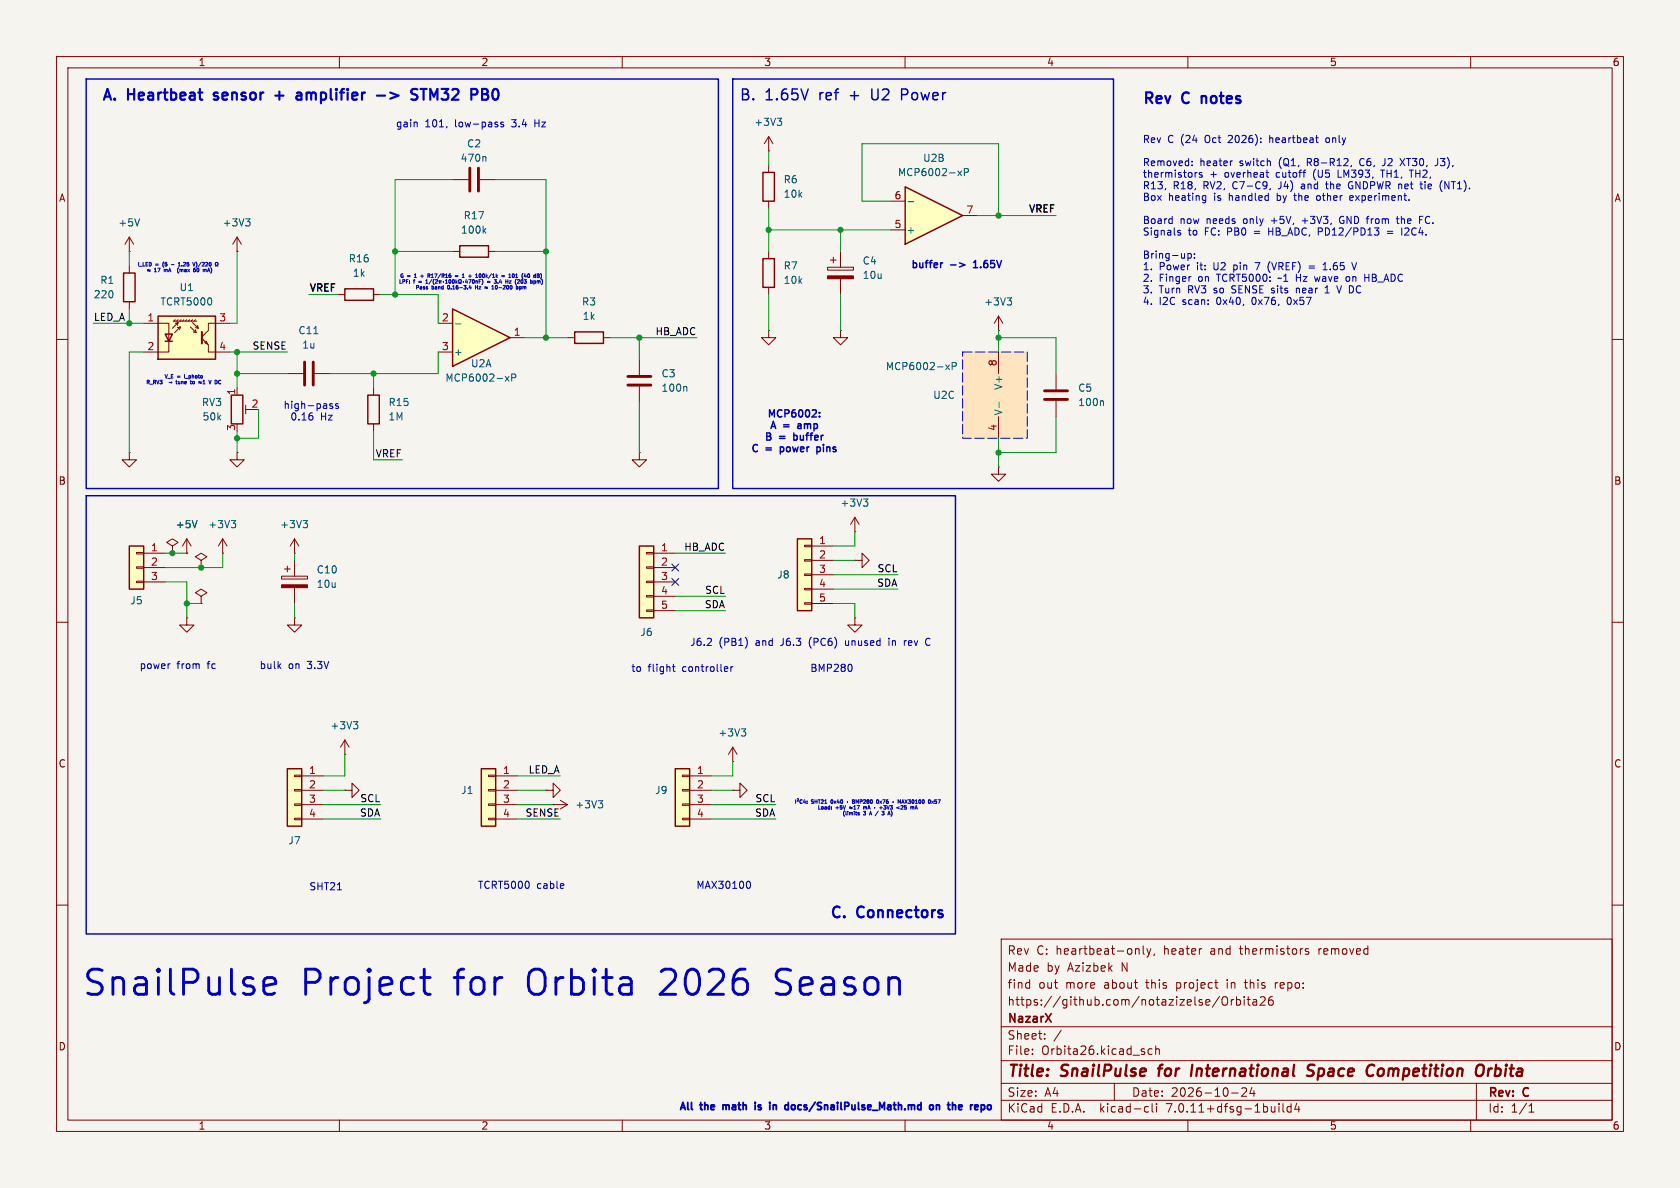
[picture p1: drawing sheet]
<svg xmlns="http://www.w3.org/2000/svg" width="297mm" height="210mm" viewBox="0 0 297 210" stroke-linecap="round" stroke-linejoin="round" font-family="sans-serif">
<path d="M0 0h297v210h-297z" fill="#f5f4ef" stroke="#f5f4ef" stroke-width=".18"/>
<g fill="none" stroke="#840000" stroke-width=".18">
<path d="M10 10h277v190h-277zM12 12h273v186h-273zM60 10v2M110 10v2M160 10v2M210 10v2M260 10v2M10 60h2M285 60h2M10 110h2M285 110h2M10 160h2"/>
<path d="M285 160h2M177 166h108v32h-108zM181.9 173.7l.1 .1M182 173.2v1.5M182 174.6l-.1 .1M201.2 167.7l.2 .2v.8M202.1 167.2v1.3l.2 .2M202.7 167.7l.4 1M203.1 168.7l-.1 .4-.3 .1M203.5 167.7l-.4 1M204.1 168.6l-.1 .3M214.7 173.7h.6"/>
<path d="M215.2 174.7h.1M215.6 176.1l-1.3 2M216.1 176.4a.5 .5 0 0 1 .6-.2 .5 .5 0 0 1 .3 .5v.5a.5 .5 0 0 1-.5 .5 .5 .5 0 0 1-.5-.5zM217.7 176.7v1M218.1 176.7l-.3 .1-.1 .2M218.6 176.8l.4-.1 .3 .3v.4l-.1 .2h-.6M218.6 176.2v1.5M220 176.2v.1M220 176.7v1M220 173.7h.5M220.5 176.7h.5M220.7 176.2v1.3l.3 .2"/>
<path d="M221.5 176.8h.6l.1 .9M222.2 177.1h-.5a.29 .29 0 0 0-.3 .3 .29 .29 0 0 0 .3 .3l.5-.1M222.8 176.3l.6-.1 .2 .1 .1 .3-1 1.1h1M225 176.2a.59 .59 0 0 0-.8 .6v.6l.2 .2 .4 .1 .2-.1 .1-.5-.1-.3h-.5l-.3 .3M225.5 173.7v1M225.7 173.7l-.2 .3M231.3 167.8l-.3-.1-.3 .2 .1 .2 .5 .2v.3h-.6M60 198v2M110 198v2M160 198v2M177 194.5h108M177 191.5h108"/>
<path d="M177 187.5h108M177 181.5h108M182.5 186.3v.1M182.5 185.5v.1M184.7 183.6v.1M184.7 182.8v.1M187.6 182.1l-1.3 2M197 191.5v3M202.6 195.6l.4 .1M203 196.5l-.4 .1M203.7 195.1v1.3l.2 .2M203.7 185.5l-.5-.1-.2 .3v.4l.1 .2h.6"/>
<path d="M204.3 185.5l.2-.1 .4 .1 .1 .9M204.3 184.9v1.5M204.5 195.1v.1M204.5 195.6v1M210 198v2M217.7 193.2h1.2M219.5 192.4l.6-.1 .2 .1 .1 .3-.9 1.1h.9M221.3 192.2l-.3 1.1h.9M221.7 192.8v1M226.1 195.1v.1M226.1 195.6v1M226.8 195.1v1.3l.2 .2"/>
<path d="M228.2 195.7l-.4-.1-.3 .3v.4l.2 .2h.5M228.2 195.1v1.5M229.2 195l-.3 1.1h.9M229.6 195.6v1M260 198v2M261 191.5v6.5M270.3 196.6h.9M270.3 195.5l.4-.4v1.5"/>
</g>
<path d="M204.7 188.9h.8M205 188.5l-.2 1.7M210.8 188.2l-.3 2M232.4 188.3a.85 .85 0 0 0-1.1 .1 .45 .45 0 0 0 .2 .8l.4 .1a.49 .49 0 0 1 .3 .5 .49 .49 0 0 1-.4 .4l-.8-.1M242.6 188.2l.4 .2M244.3 188.9a.62 .62 0 0 0-.7 .4v.7a.52 .52 0 0 0 .8 .1M262.1 188.3a1.5 1.5 0 0 1 0 1.6M263.2 188.9l-.2 1.3M263.8 188.9l-.4 .1-.3 .3M264.3 190.1l.1 .1M264.5 188.2l-.2 2" fill="none" stroke="#840000" stroke-width=".4"/>
<path d="M184.8 179.2l1 1.5M185.8 179.2l-1 1.5" fill="none" stroke="#840000" stroke-width=".3"/>
<path d="M170.2 62.2h11.4v15.3h-11.4z" fill="#ffe5bf" stroke="#ffe5bf" stroke-width=".18"/>
<path d="M27.9 55.9h10.2v7.6h-10.2z" fill="#ffffc2"/>
<path d="M134.9 30.5h2v5.1h-2zM21.8 48.3h2.1v5h-2.1zM27.9 55.9h10.2v7.6h-10.2zM29.2 59.1h1.3l-.7 1.2zM29.2 60.3h1.3M65 69.9h2.1v5h-2.1zM22.9 96.5h2.5v7.6h-2.5zM113 96.5h2.6v12.7h-2.6zM141 95.3h2.5v12.7h-2.5zM50.8 135.9h2.5v10.2h-2.5zM85.1 135.9h2.5v10.2h-2.5zM119.4 135.9h2.5v10.2h-2.5z" fill="none" stroke="#840000" stroke-width=".25"/>
<g fill="none" stroke="#840000" stroke-width=".18">
<path d="M135.9 26.7h.1M135.9 24.1l-.8 1.3M135.9 24.1v2.6M135.9 29.2v1.3M135.9 35.6v1.2M135.9 24.1l.8 1.3M22.9 47v1.3M22.9 53.3v1.3M25.4 57.2h4.4v5h-4.4M30.6 56.8h4.2M31 57.2l.5-.2-1 1M31 56.5l-.3 .3"/>
<path d="M31.4 57.9l.5-.1-1 1M31.5 56.5l-.3 .3M31.5 57l-.1 .5M31.9 57.8l-.2 .5M32 56.5l-.3 .3M32.5 56.5l-.2 .3M33 56.5l-.2 .3M33.5 56.5l-.2 .3M33.7 57.8l1 1-.2-.5M34 57l1.1 1-.2-.5M34 56.5l-.2 .3M34.2 58.7l.5 .1"/>
<path d="M34.5 56.5l-.2 .3M34.5 57.9l.6 .1M35.7 59.8l1.1 1.2v1.2h3.8M40.6 57.2h-3.8v1.2l-1.1 1.2M146.3 47.2h4.6v.6h-4.6zM146.8 46h1M147.3 45.5v1M148.6 58.4v1.3h1.3l-1.3 1.3-1.3-1.3h1.3M148.6 58.4h.1M148.6 44.5v2.7M148.6 49.3v2.8M176.5 58.4h.1"/>
<path d="M176.5 55.9v2.5M176.5 55.9l-.7 1.3M176.5 55.9l.8 1.3M36.2 60.6l.2-.3 .3 .5zM66 68.6v1.3M66 74.9v1.3M176.5 62.2v3.8M176.5 73.7v3.8M24.1 97.7h1.3v.2h-1.3zM25.4 97.8h3.8M52.1 99.1v2.8M114.3 97.7h1.3v.2h-1.3z"/>
<path d="M115.6 97.8h3.8M142.2 98.9h1.3v.3h-1.3zM142.2 96.4h1.3v.2h-1.3zM143.5 96.5h3.8M143.5 99.1h3.8M151.1 99.1h1.3v-1.3l1.3 1.3-1.3 1.2v-1.2M151.1 99.1h.1M151.1 94h.1M151.1 91.4l-.7 1.3M151.1 91.4v2.6M151.1 91.4l.8 1.3M24.1 102.7h1.3v.3h-1.3z"/>
<path d="M24.1 100.2h1.3v.3h-1.3zM25.4 100.3h3.8M25.4 102.9h3.8M33 109.2v1.3h1.3l-1.3 1.3-1.3-1.3h1.3M33 109.2h.1M35.6 105.4l1-.6-1-.7-1.1 .7 1.1 .6v1.3M35.6 106.7h.1M49.8 101.9h4.6v.5h-4.6zM50.3 100.6h1M50.8 100.1v1M52.1 109.2v1.3h1.2l-1.2 1.3-1.3-1.3h1.3M52.1 109.2h.1"/>
<path d="M52.1 103.9v2.8M114.3 107.8h1.3v.3h-1.3zM114.3 105.3h1.3v.2h-1.3zM114.3 102.7h1.3v.3h-1.3zM114.3 100.2h1.3v.3h-1.3zM115.6 100.3h3.8M115.6 102.9h3.8M115.6 105.4h3.8M115.6 108h3.8M142.2 106.6h1.3v.2h-1.3zM142.2 104h1.3v.3h-1.3zM142.2 101.5h1.3v.2h-1.3z"/>
<path d="M143.5 101.6h3.8M143.5 104.1h3.8M143.5 106.7h3.8M151.1 109.2v1.3h1.3l-1.3 1.3-1.2-1.3h1.2M151.1 109.2h.1M52.1 139.6h1.2v.2h-1.2zM52.1 137h1.2v.3h-1.2zM53.3 137.2h3.8M53.3 139.7h3.8M61 139.7h1.2v-1.3l1.3 1.3-1.3 1.3v-1.3M61 139.7h.1M61 133.4h.1"/>
<path d="M61 130.8l-.8 1.3M61 130.8v2.6M61 130.8l.7 1.3M86.4 139.6h1.2v.2h-1.2zM86.4 137h1.2v.3h-1.2zM87.6 137.2h3.8M87.6 139.7h3.8M96.5 139.7h1.3v-1.3l1.3 1.3-1.3 1.3v-1.3M96.5 139.7h.1M120.6 139.6h1.3v.2h-1.3zM120.6 137h1.3v.3h-1.3zM121.9 137.2h3.8"/>
<path d="M121.9 139.7h3.8M129.5 134.6h.1M129.5 139.7h1.3v-1.3l1.3 1.3-1.3 1.3v-1.3M129.5 139.7h.1M129.5 132.1l-.7 1.3M129.5 132.1v2.5M129.5 132.1l.8 1.3M52.1 144.7h1.2v.2h-1.2zM52.1 142.1h1.2v.3h-1.2zM53.3 142.2h3.8M53.3 144.8h3.8M86.4 144.7h1.2v.2h-1.2z"/>
<path d="M86.4 142.1h1.2v.3h-1.2zM87.6 142.2h3.8M87.6 144.8h3.8M97.8 142.2h.1M97.8 142.2h2.5M99.1 141.5l1.2 .7M100.3 142.2l-1.2 .8M120.6 144.7h1.3v.2h-1.3zM120.6 142.1h1.3v.3h-1.3zM121.9 142.2h3.8M121.9 144.8h3.8"/>
</g>
<path d="M35.7 58.7v2" fill="none" stroke="#840000" stroke-width=".36"/>
<g fill="none" stroke="#006464" stroke-width=".18">
<path d="M137.4 20.9h.8l-.4 .5M137.9 21.4l.3 .2v.3l-.3 .3M178 52.6h.8l-.4 .5M178.6 53.1l.2 .3v.3l-.2 .2M167.2 64.5l.7 .8M167.9 64.5l-.7 .8M168.3 64.7h.6l.2-.2-.1-.3-.7-.1v1.2M176.6 71.1v.9M152.6 88.2h.8l-.4 .5M153.2 88.7l.2 .2v.3l-.2 .3M62.5 127.6h.8l-.5 .5M63 128.1l.3 .2v.3l-.3 .2"/>
<path d="M131.1 128.8h.7l-.4 .5M131.6 129.3l.2 .3v.3l-.2 .2M105.8 141.5h.7l-.4 .5M106.3 142l.2 .3v.3l-.2 .2"/>
</g>
<g fill="#ffffc2" stroke="#ffffc2" stroke-width=".18">
<path d="M141 95.3h2.5v12.7h-2.5z"/>
<path d="M50.8 135.9h2.5v10.2h-2.5z"/>
<path d="M113 96.5h2.6v12.7h-2.6z"/>
<path d="M119.4 135.9h2.5v10.2h-2.5z"/>
<path d="M85.1 135.9h2.5v10.2h-2.5z"/>
<path d="M22.9 96.5h2.5v7.6h-2.5z"/>
</g>
<g fill="#840000" stroke="#840000" stroke-width=".18">
<path d="M146.3 48.8h4.6v.5h-4.6z"/>
<path d="M49.8 103.4h4.6v.5h-4.6z"/>
</g>
<path d="M160 33l10.2 5.1-10.2 5.1z" fill="#ffffc2"/>
<path d="M160 33l10.2 5.1-10.2 5.1zM81.3 43.4h5.1v2.1h-5.1zM101.6 58.7h5.1v2h-5.1zM134.9 45.7h2v5.1h-2zM40.9 69.9h2v5h-2z" fill="none" stroke="#840000" stroke-width=".25"/>
<g fill="none" stroke="#840000" stroke-width=".18">
<path d="M80 31.8h2.8M84.8 31.8h2.8M157.5 35.6h2.5M170.2 38.1h2.5M80 44.5h1.3M86.4 44.5h1.2M100.3 59.7h1.3M106.7 59.7h1.2M135.9 58.4v1.3h1.3l-1.3 1.3-1.3-1.3h1.3M135.9 58.4h.1M135.9 44.5v1.2M135.9 50.8v1.3"/>
<path d="M157.5 40.6h2.5M41.9 68.6v1.3M43.4 71.6v1.6M43.4 72.4h1M50.8 66h2.8M55.6 66h2.8M113 63.5v2.8M113 68.3v2.8M113 80v1.3h1.3l-1.3 1.3-1.2-1.3h1.2M113 80h.1M176.5 82.6v1.2h1.3l-1.3 1.3-1.2-1.3h1.2M176.5 82.6h.1"/>
</g>
<path d="M85.7 27.7l.2 .2v.6M160.5 35.7h1M169.3 30.2l.7 .9M170 30.2l-.7 .9M170.5 30.5l.6-.1 .1-.2-.1-.3-.6-.1v1.3M55.5 59h.7M85.5 40.7l.4 .5M85.9 40.4l-.5 .5M121.2 68.3l.2 .2v.7" fill="none" stroke="#006464" stroke-width=".18"/>
<path d="M83.1 29.7v4.1M84.6 29.7v4.1M53.8 64v4.1M55.4 64v4.1M111 68.1h4.1M111 66.5h4.1" fill="none" stroke="#840000" stroke-width=".51"/>
<path d="M80 54.6l10.2 5.1-10.2 5.1z" fill="#ffffc2"/>
<path d="M61 51.1h5v2h-5zM80 54.6l10.2 5.1-10.2 5.1z" fill="none" stroke="#840000" stroke-width=".25"/>
<g fill="none" stroke="#840000" stroke-width=".18">
<path d="M22.9 44.5h.1M22.9 41.9l-.8 1.3M22.9 41.9v2.6M22.9 41.9l.7 1.3M41.9 44.5h.1M41.9 41.9l-.8 1.3M41.9 41.9v2.6M41.9 41.9l.8 1.3M59.7 52.1h1.3M66 52.1h1.3M77.5 57.2h2.5M90.2 59.7h2.5"/>
<path d="M77.5 62.2h2.5M186.7 66v2.8M186.7 70.9v2.8M22.9 80v1.3h1.2l-1.2 1.3-1.3-1.3h1.3M22.9 80h.1M30.5 96.5l1-.6-1-.6-1 .6 1 .6v1.3M30.5 97.8h.1M33 97.8h.1M33 95.3l-.7 1.2M33 95.3v2.5M33 95.3l.8 1.2M35.6 99.1l1-.7-1-.6-1.1 .6 1.1 .7v1.2"/>
<path d="M39.4 97.8h.1M39.4 95.3l-.8 1.2M39.4 95.3v2.5M39.4 95.3l.7 1.2M41.9 80v1.3h1.3l-1.3 1.3-1.3-1.3h1.3M41.9 80h.1M52.1 97.8h.1M52.1 95.3l-.8 1.2M52.1 95.3v2.5M52.1 95.3l.7 1.2M35.6 100.3h.1"/>
</g>
<g fill="none" stroke="#006464" stroke-width=".18">
<path d="M24.7 38.7l-.4 1.2M43.4 38.7h.8l-.4 .5M44 39.2l.2 .2v.3l-.2 .2M80.5 57.2h1M89.3 66.5l.7 .9M90 66.5l-.7 .9M90.5 66.8l.6-.1 .1-.2-.1-.3-.6-.1v1.3M194.9 70.9l.2 .1v.7M34.8 92l-.4 1.3M40.9 92h.8l-.5 .5M41.4 92.5l.3 .2v.3l-.3 .3M53.6 92h.8l-.5 .5"/>
<path d="M54.1 92.5l.3 .2v.3l-.3 .3"/>
</g>
<path d="M184.7 70.6h4M184.7 69.1h4" fill="none" stroke="#840000" stroke-width=".51"/>
<g fill="none" stroke="#0000c2" stroke-width=".25">
<path d="M15.2 14h111.8v72.4h-111.8zM129.5 14h67.3v72.4h-67.3zM154.1 15.7v1.6l.2 .2M159.4 16.7h.7M160.1 15.7h-.7v1.9M166.7 46.5h-.3M168 46.8h1M169.6 46.5l1 .3-1 .4M172.1 47.3h.7M172.2 46.3l-.1 .1M144.4 79v1.3M144.4 79.1h.5"/>
<path d="M144.4 79.8h.5M144.9 73.6v.1M144.9 72.9v.1M15.2 87.6h153.7v77.5h-153.7z"/>
</g>
<g fill="none" stroke="#0000c2" stroke-width=".18">
<path d="M73.7 21.6l.1 .8M89 21.6h-.3l-.2 .2 .1 .1 .4 .2v.3h-.5M207.1 38.7h.1M207.2 38.2v1.3M207.2 39.5h-.1M210.7 29.2v.1M210.7 28.5v.1M211.3 30.5v.8M211.6 30.5l-.3 .2M212.5 30.6l-.3-.1-.2 .2 .1 .2 .4 .1v.3h-.5M213.2 34.6v1l-.2 .2h-.3M213.2 35.4h-.4"/>
<path d="M217.9 28.4l-.3 .1M223.8 30.5h.5M224 31.3h.3M224.5 23.9v1.3M224.6 33.3l-.1 .3M224.6 24.4l-.1 .1M228.9 34.2v1.2M230.2 39h1M230.2 32.5l-.1 .1M230.2 32.9l-.2 .2 .2 .3M230.3 30.5h.5M230.7 30.1h.1"/>
<path d="M233.2 34.6h-.3l-.1 .2v.5l.4 .1M234.5 32.1v1.1l.3 .2M234.8 24.4h-.3l-.1 .2v.5l.4 .1M236.6 30.1v1.2h.6M237.2 38.2a.68 .68 0 0 0-.4 .7 .68 .68 0 0 0 .4 .6M238.4 32.4a.58 .58 0 0 0 0 .7 .58 .58 0 0 0 .7 .2M238.9 32.8h.3M238.9 29.2l-.1 .3M239.2 34.6h-.4l-.2 .2 .1 .6h.5M239.2 34.9l-.6 .1M240.6 28.1l-.2 .5 .2 .6M244.1 30.1h.7"/>
<path d="M244.4 30.1v1.2M244.8 29.1l-.4 .2M246.8 38.7h.5M247 38.2v1.1l.3 .2M247.5 28l.9 1.3M248.4 28l-.9 1.3M249.5 30.1v1.2M251 38.9h.4M251 38.2h.6M251.9 32.5v.9M254.2 28v.9l-.4 .4M255.4 33.4v-1.3l.8 1.3"/>
<path d="M29 46.3l-.2 .4 .1 .5M29 47.6v.4M30.3 46.8h.5M31.5 47h.4M31.5 46.6l.2-.2v.6M31.5 47.3l-.1 .6 .2 .4M31.6 47.3h-.1M31.8 47.6v.4M31.8 47.7h.3M32.1 47.7v.3M32.2 47h.1M32.2 47.6l-.1 .1"/>
<path d="M32.4 46.4h.3l.1 .2-.4 .4h.4M33.4 46.4h-.3l-.1 .3h.3l.1 .3h-.4M34.1 46.4l.2 .6 .2-.6M34.6 46.3h.1M34.7 47.2l-.1 .1M34.7 46.3l.1 .4-.1 .5M34.9 47.4h.1a.29 .29 0 0 1 .2 .3 .29 .29 0 0 1-.3 .3zM35.1 48h.1M35.6 46.4l-.6 .8M36.7 48l.2-.6 .2 .6M36.7 47.9h.3M37.3 48.2v.1"/>
<path d="M38.4 46.4a.39 .39 0 0 1 0 .6h.1M73.3 49.1h.3M73.4 48.4l-.1 .2M74 49.7h.5M74 49.9h.5M74.4 48.8h.5M74.6 48.6v.5M75.3 50.1h.3M75.3 49.6h.1M75.4 49.4v.7M75.5 50.9l.1 .1-.1 .1M75.5 50.7h.1"/>
<path d="M75.6 48.7h.3l.1-.2-.4-.1v.7M75.8 48.7l.2 .4M76.3 49.1h.3M76.4 49.4l-.6 .8M76.4 48.4l-.1 .2M76.6 49.6v.4l.2 .3M77.3 49.6l-.4 .5h.4M77.7 49.7l-.1 .4M77.9 49.7v.4M78.1 49.7h-.5M78.4 49.8h.1M78.4 49.8v.1"/>
<path d="M78.7 50.1h.4M78.9 49.4v.7M79.2 51v.1M79.2 51.1h.1M79.3 50.5l-.2 .2 .1 .3M79.4 49.6v.4M79.4 50h.1M79.4 50h.2M79.7 50h-.1M79.7 49.6v.4M80 49.6v.2l.1 .3 .2-.1v-.4M80.5 48.9h.5"/>
<path d="M80.5 48.7h.5M80.6 49.4v.7M80.7 49.8l.1 .3M80.8 49.7l-.2 .2M81.1 50.1h.1a.39 .39 0 0 1 .1-.7 .27 .27 0 0 1 .3 .2 .27 .27 0 0 1-.2 .4v.1h.2M81.7 48.6l.2-.2v.7M82 49.8h.1M82 49.8l-.1 .1M82.4 49.4l-.1 .5h.4M82.6 49.7v.4M82.8 48.8h.5M82.9 49.4h.4l-.3 .7"/>
<path d="M83.1 48.6v.5M83.1 50.4l-.2 .5h.4M83.2 50.7v.4M83.5 49.6l.1 .4M83.6 50h.1M83.8 49.6v.4h-.2M84.1 50.5v.6M84.1 50.8h.3M84.1 49.1h.3M84.1 48.6l.2-.2v.7M84.1 49.7h.3v.4M84.1 49.7v.4"/>
<path d="M84.4 50.5v.6M84.7 49.7h.2M84.7 49.4v.7M84.7 48.5l.1-.1 .2 .1M85.3 49.5l.1 .4-.2 .4M85.3 48.5l.1-.1 .2 .1v.4M85.9 48.4v.7M86 48.8l.2 .3M86.2 49.7h.4M86.2 49.9h.4M86.2 51h-.1M86.2 50.8h-.1"/>
<path d="M86.2 48.6l-.3 .3M86.2 50.9v.1M86.2 50.8h.1M87.8 49.4l-.3 .3M88.1 50h.1M88 50h.1M88.5 49.4l-.2 .5h.4M89.9 49.1h.4M89.9 48.6l.2-.2v.7M90 49.7h.4l-.4 .4h.4M90.6 48.5l.1-.1a.29 .29 0 0 1 .2 .3 .29 .29 0 0 1-.3 .3zM91.2 48.6l.1-.2v.7"/>
<path d="M91.3 50.7h.3v.3M91.5 51.1h-.2M91.6 51l-.1 .1M91.9 51.1h.2M92.1 51v-.3h-.2v.6M92.1 51v.1M92.4 50.7l.3 .1M92.4 50.7v.4M92.5 48.3l-.2 .4 .2 .6M92.7 50l.2 .1M92.7 49.4h.3M92.8 48.4l-.1 .4h.4"/>
<path d="M94.5 48.6l.2 .1M94.7 49l-.2 .1M94.7 48.4v.7M95 48.4l.3 .1-.1 .2 .1 .2-.1 .2h-.2zM95 48.7h.2M95 49.7h.2M95.2 49.7v.4M95.4 49.7h-.2M95.5 49.7v.4M95.5 48.3l.1 .1M95.9 49.8l-.2 .5M208.3 41.1l.4 .1v.2l-.1 .2-.4-.1"/>
<path d="M208.3 40.8h.4M210 44.8v1.3M210 44.9l.4-.1 .2 .2-.1 .6h-.5M210.4 48.9h.2M211.2 45.5v.1M211.2 44.9v.1M221.9 46.4h.8M224.3 40.3v1.3M224.3 40.9h.7M224.5 46.2a1.46 1.46 0 0 0 0 2M226.1 49.1l-.2 .2M227.6 52.8v.5l.1 .5"/>
<path d="M229.2 48.5v1.2M229.2 50.9v.9M229.5 50.9l-.3 .2M231.4 47h1M231.4 47.4h1M232.4 48.9l.2 .8 .3-.6M233.1 40.3v1.3M233.1 41h.4M233.9 47.7h.7M233.9 46.8l.4-.4v1.3M234.3 51.8h.7M234.5 50.7l-.2 .2"/>
<path d="M234.6 50.5v1.3M236.3 50.5l.4 1.3 .5-1.3M238 49.5l.2 .2h.3M238.5 49l-.3-.1-.2 .2M239 46.4l.4 1.3 .4-1.3M241.3 48.5v1.2M241.3 49.1h.7M242 48.5v1.2M245.3 40.9h.9M245.3 41.3h.9M247.8 40.3v1.3M249 40.8l-.7 .8h.8"/>
<path d="M29.9 67.6h.5M32.6 66.2v.6M33.8 67.9h.1M34 67.6l.2 .3 .1-.1 .1-.2M35.9 67.9h.3M36.1 67.2v.7M36.9 67.2l.2 .7 .2-.7M38.4 67.5l-.1-.2-.3-.1v.7l.3-.1 .1-.2M55.2 73.5l.1 .2-.1 .5M58.8 71.4h-.3l-.2 .1 .1 .2 .4 .1v.3h-.5M59.8 71.4h-.3l-.2 .1 .1 .2 .4 .1v.3h-.5M30 117.3h.1"/>
<path d="M118.9 117.8h.4M119 117.4v1.1l.3 .2M128.6 117.9l.1 .2-.6 .2M129.2 117.8v.9M129.6 117.8l-.4 .3M132.1 113.2v.8M149.5 113.3v.6l.2 .2M150.5 117.5l.1 .4-.1 .7M157.2 112.8v.2M157.2 113.3v.8M159.9 113.3v.8M160.2 113.3l-.3 .2"/>
<path d="M164.4 114l-.2 .1-.3-.1M164.4 113l-.3-.2-.4 .2M59.7 157.3h.7M99.6 156.3l.1 .2-.6 .1M132.2 155.8a.68 .68 0 0 1 .5 .6 .68 .68 0 0 1-.5 .6M140.7 141.4v.6M140.9 141.2l.3 .1-.3 .3h.3M141.8 141.4a.29 .29 0 0 0-.4 .3 .29 .29 0 0 0 .4 .3M141.8 141.4h.1M142.2 141.4l-.2 .4h.4M142.3 141.6v.4M142.7 142h.1"/>
<path d="M142.7 141.6v.1M146.9 141.4v.4l.1 .2M147 141.4h-.1M147 143h.1M147 142.6v.1M147 141.4h.1M149.8 141.8h.1M150.2 142.9h.5M150.2 142.7h.5M150.7 141.7h.2M150.9 142.6l.2-.2v.6M150.9 143h.4"/>
<path d="M151 141.4h-.3v.6h.3l.1-.2-.2-.1M151 141.4h.1M151 141.4l-.1 .3M151.2 143.6h.3M151.3 142v-.6l.2 .4 .3-.4v.6M151.4 144l.1 .1M151.5 142.4h.4l-.2 .6M151.9 143.7l-.2 .1 .2 .1M151.9 144h-.2M151.9 143.9v.1M152.1 141.7h.3v-.3h-.3v.6M152.7 141.4h.2l.1 .2-.4 .4h.4"/>
<path d="M152.7 142.6v.4M152.7 142.7h.2M152.9 142.7v.3M153.1 142.6l-.2 .1M153.3 141.5l.1 .2M153.3 141.5h.1M153.4 141.7l-.1 .1 .1 .2h.2v-.3M153.4 141.7h.1M153.5 141.7h.1M153.6 141.4l-.3 .1M153.6 141.4h.1M153.6 141.6l-.1 .1"/>
<path d="M153.6 141.7h.1M153.6 141.4v.1M153.6 141.6h.1M153.6 141.5h.1M153.6 141.5v.1M153.7 143.9h.4M153.9 143.4l-.2 .7M153.9 141.4h.1a.27 .27 0 0 1 .2 .3 .27 .27 0 0 1-.3 .3zM154.1 141.4h.1M155 141.4h.1a.29 .29 0 0 1 .2 .3 .29 .29 0 0 1-.3 .3zM155.3 143.4l-.6 .8M155.5 142.8h.5"/>
<path d="M155.5 141.6l.4 .4M155.7 142.6v.4M155.9 141.6l-.4 .4M155.9 143.4h.4l-.2 .3h.2v.2l-.3 .2M156 141.4h.5M156.6 142.4l-.2 .2 .2 .1v.3h-.4M156.8 142.4l.2 .6 .2-.6M157.5 143.3l.1 .2M157.8 142.4l-.2 .2 .1 .1v.3h-.3M158.8 142v-.6l.2 .4 .2-.4v.6M159 142.6l-.5 .2 .5 .2M159.4 142l.2-.6 .2 .6"/>
<path d="M159.5 141.8h.3M159.6 142.4l-.3 .1M159.6 142.4v.1M159.6 142.5v.2l-.3 .3h.3M159.9 143h.1M160 141.4l.4 .6M160.2 142.4h-.3v.3l.1-.1M160.4 141.4l-.4 .6M160.6 141.4h.4l-.2 .2 .1 .1v.3h-.3M161.3 141.4h.1a.29 .29 0 0 1 .2 .3 .29 .29 0 0 1-.3 .3zM161.8 143l.2-.6 .2 .6M161.8 142h.4"/>
<path d="M161.8 141.6l.2-.2v.6M161.8 142.9h.3M162.5 141.4h.1a.29 .29 0 0 1 .2 .3 .29 .29 0 0 1-.3 .3zM163.1 141.4h.1a.29 .29 0 0 1 .2 .3 .29 .29 0 0 1-.3 .3zM164.2 141.4a.31 .31 0 0 0-.1 .4 .31 .31 0 0 0 .3 .2v-.6M164.2 141.4h.2M164.2 141.4h.1M164.4 141.4h.1M164.7 141.6l.3 .4M165 141.6l-.3 .4M165.6 141.4h-.3l-.1 .3h.3l.1 .3h-.4M165.8 141.4h.4l-.2 .6"/>
</g>
<g fill="none" stroke="#0000c2" stroke-width=".38">
<path d="M35.1 16.4h.7M35.6 17.6h.2M48.7 16.9h1.4M52.5 16.5l.2-.1 .5 .1 .1 1.1M52.5 17.5l.2 .1 .6-.1M53.3 16.8l-.8 .2M66.6 16.9h1.5M72.8 16.5l.3 .1a.7 .7 0 0 1 .7 .5l-.1 .3-.3 .2-.7-.1M73.8 15.8l-.7-.1-.4 .4M74.3 15.7h1.1M74.9 15.7v1.9M85.9 15.7l.1 .1a.45 .45 0 0 1 .2 .5 .45 .45 0 0 1-.3 .3 .51 .51 0 0 1 .4 .5 .51 .51 0 0 1-.3 .5h-.8"/>
<path d="M87.1 16.1l-.1 .4 .1 .8M203.6 16.5l-.2-.2h-.8v1.9M210.2 16.5a.66 .66 0 0 0-1 .1M212.4 17v1.2M212.5 17.1h-.1M215.9 16.3v1.7"/>
</g>
<g fill="none" stroke="#0000c2" stroke-width=".32">
<path d="M122.2 196l.2 .2M127.8 195.3v.9M128.2 195.3l-.4 .1M133.5 194.9v.1M133.5 195.3v.9M134 196.1h.5M134.5 195.4l-.3-.1-.2 .2 .1 .2 .4 .1M136.8 195.4h.4v.8M140 195.4l.3-.1 .3 .3-.1 .5h-.5M141.1 195.4v.6M162.5 195.3l.3 .1M162.8 196.1l-.3 .1"/>
<path d="M162.8 194.9v1.3M164.5 195.4l.3-.1 .2 .3v.3l-.2 .3-.3-.1-.2-.2zM165.5 195.4l.2-.1 .3 .1 .1 .8M165.5 195.3v.9M167.7 194.9v1.1M168.4 194.9v1.3M174.8 195.3l.3 .1 .1 .2v.4l-.4 .2"/>
</g>
<path d="M47.3 172.8h.8l.4 .2 .2 .4v.5l-2.1 .4M48.5 175.6l-.4 .2h-.8M137.2 175.6l.7 .2M137.4 171.7l-.2 .5v.4l.2 .4" fill="none" stroke="#0000c2" stroke-width=".51"/>
<path d="M170.2 62.2h11.4v15.3h-11.4v-15.3" fill="none" stroke="#0000c2" stroke-width=".18" stroke-dasharray="1.7 .6"/>
<g fill="none" stroke="#009600" stroke-width=".18">
<path d="M80 31.8h-10.2v20.3M87.6 31.8h8.9v27.9M135.9 26.7v2.5M135.9 36.8v7.7M157.5 35.6h-5.1v-10.2h24.1v12.7M172.7 38.1h14M16.5 57.2h8.9M22.9 44.5v2.5M22.9 54.6v2.6M41.9 44.5v12.7h-1.3M54.6 52.1h5.1M67.3 52.1h10.2v5.1"/>
<path d="M69.8 44.5h10.2M87.6 44.5h8.9M92.7 59.7h7.6M107.9 59.7h15.3M113 59.7v3.8M135.9 40.6h21.6M135.9 52.1v6.3M148.6 40.6v3.9M148.6 52.1v6.3M176.5 58.4v3.8M176.5 59.7h10.2v6.3M25.4 62.2h-2.5v17.8"/>
<path d="M40.6 62.2h10.2M41.9 62.2v6.4M41.9 76.2v3.8M41.9 66h8.9M45.7 72.4v5.1h-3.8M66 66v2.6M66 76.2v5.1h5.1M77.5 62.2v3.8h-19.1M113 71.1v8.9M176.5 77.5v5.1M186.7 73.7v6.3h-10.2M29.2 97.8h3.8"/>
<path d="M39.4 97.8v2.5h-10.2M52.1 97.8v1.3M119.4 97.8h8.9M147.3 99.1h3.8M151.1 94v2.5h-3.8M29.2 102.9h3.8v6.3M33 106.7h2.6M52.1 106.7v2.5M119.4 105.4h8.9M119.4 108h8.9M147.3 106.7h3.8v2.5M147.3 104.1h11.4"/>
<path d="M147.3 101.6h11.4M57.1 139.7h3.9M61 133.4v3.8h-3.9M91.4 139.7h5.1M91.4 137.2h7.7M125.7 139.7h3.8M129.5 134.6v2.6h-3.8M57.1 144.8h10.2M57.1 142.2h10.2M91.4 144.8h7.7M91.4 142.2h6.4M125.7 144.8h11.5"/>
<path d="M125.7 142.2h11.5"/>
</g>
<path d="M118.8 99.7l1.2 1.2M120 99.7l-1.2 1.2M118.8 102.3l1.2 1.2M120 102.3l-1.2 1.2" fill="none" stroke="#000084" stroke-width=".18"/>
<g fill="#009600" stroke="#009600" stroke-width=".18">
<circle cx="33" cy="106.7" r=".46"/>
<circle cx="69.8" cy="52.1" r=".46"/>
<circle cx="113" cy="59.7" r=".46"/>
<circle cx="35.6" cy="100.3" r=".46"/>
<circle cx="41.9" cy="77.5" r=".46"/>
<circle cx="148.6" cy="40.6" r=".46"/>
<circle cx="135.9" cy="40.6" r=".46"/>
<circle cx="69.8" cy="44.5" r=".46"/>
<circle cx="41.9" cy="66" r=".46"/>
<circle cx="66" cy="66" r=".46"/>
<circle cx="41.9" cy="62.2" r=".46"/>
<circle cx="96.5" cy="59.7" r=".46"/>
<circle cx="96.5" cy="44.5" r=".46"/>
<circle cx="30.5" cy="97.8" r=".46"/>
<circle cx="22.9" cy="57.2" r=".46"/>
<circle cx="176.5" cy="80" r=".46"/>
<circle cx="176.5" cy="59.7" r=".46"/>
<circle cx="176.5" cy="38.1" r=".46"/>
</g>
<g font-size="6.2" fill="#0000c2">
<text x="14.4" y="176.7">SnailPulse</text>
<text x="53.3" y="176.7">Project</text>
<text x="80.8" y="176.7">for</text>
<text x="94.1" y="176.7">Orbita</text>
<text x="118.3" y="176.7">2026</text>
<text x="139.2" y="176.7">Season</text>
</g>
<g font-size="2.8" fill="#840000">
<text x="178" y="190.9">Title:</text>
<text x="187.7" y="190.9">SnailPulse</text>
<text x="205.7" y="190.9">for</text>
<text x="212.2" y="190.9">International</text>
<text x="233.6" y="190.9">Space</text>
<text x="244.9" y="190.9">Competition</text>
<text x="265" y="190.9">Orbita</text>
</g>
<g font-size="2.7" fill="#0000c2">
<text x="17.8" y="18.3">A.</text>
<text x="22.6" y="18.3">Heartbeat</text>
<text x="38.6" y="18.3">sensor</text>
<text x="50.1" y="18.3">+</text>
<text x="54.7" y="18.3">amplifier</text>
<text x="69.6" y="18.3">-&gt;</text>
<text x="76.5" y="18.3">STM32</text>
<text x="87.8" y="18.3">PB0</text>
<text x="130.6" y="18.1">B.</text>
<text x="135.3" y="18.1">1.65V</text>
<text x="145.1" y="18.1">ref</text>
<text x="150.8" y="18.1">+</text>
<text x="155" y="18.1">U2</text>
<text x="160.7" y="18.1">Power</text>
<text x="201.9" y="19.3">Rev</text>
<text x="209.1" y="19.3">C</text>
<text x="213.3" y="19.3">notes</text>
<text x="146.5" y="162.8">C.</text>
<text x="151.5" y="162.8">Connectors</text>
</g>
<g font-size="2.1" fill="#840000">
<text x="178" y="172">Made</text>
<text x="178" y="169">Rev</text>
<text x="183.2" y="169">C: heartbeat-only,</text>
<text x="185" y="172">by</text>
<text x="188.8" y="172">Azizbek</text>
<text x="198.4" y="172">N</text>
<text x="205.9" y="169">heater</text>
<text x="214.3" y="169">and</text>
<text x="219.6" y="169">thermistors</text>
<text x="233.7" y="169">removed</text>
<text x="178" y="178">https://github.com/notazizelse/Orbita26</text>
<text x="178" y="175">find</text>
<text x="183.6" y="175">out</text>
<text x="188.5" y="175">more</text>
<text x="195.3" y="175">about</text>
<text x="202.9" y="175">this</text>
<text x="208.4" y="175">project</text>
<text x="217.4" y="175">in</text>
<text x="220.8" y="175">this</text>
<text x="226.3" y="175">repo:</text>
<text x="178" y="184">Sheet:</text>
<text x="178" y="181.2">NazarX</text>
<text x="178" y="186.7">File:</text>
<text x="184.1" y="186.7">Orbita26.kicad_sch</text>
<text x="178" y="196.9">KiCad</text>
<text x="178" y="194.1">Size:</text>
<text x="184.7" y="194.1">A4</text>
<text x="185.7" y="196.9">E.D.A.</text>
<text x="194.6" y="196.9">kicad-cli</text>
<text x="200" y="194.1">Date:</text>
<text x="206.5" y="196.9">7.0.11+dfsg-1build4</text>
<text x="207" y="194.1">2026-10-24</text>
<text x="263" y="194.3">Rev:</text>
<text x="263" y="196.9">Id:</text>
<text x="267.1" y="196.9">1/1</text>
<text x="269.4" y="194.3">C</text>
</g>
<g font-size="1.8" fill="#840000">
<text x="35" y="11.9">1</text>
<text x="85" y="11.9">2</text>
<text x="135" y="11.9">3</text>
<text x="185" y="11.9">4</text>
<text x="235" y="11.9">5</text>
<text x="285" y="11.9">6</text>
<text x="10.3" y="35.9">A</text>
<text x="285.3" y="35.9">A</text>
<text x="10.3" y="85.9">B</text>
<text x="285.3" y="85.9">B</text>
<text x="10.3" y="135.9">C</text>
<text x="285.3" y="135.9">C</text>
<text x="10.3" y="185.9">D</text>
<text x="285.3" y="185.9">D</text>
<text x="176.5" y="196.7">repo</text>
<text x="35" y="199.9">1</text>
<text x="85" y="199.9">2</text>
<text x="135" y="199.9">3</text>
<text x="185" y="199.9">4</text>
<text x="235" y="199.9">5</text>
<text x="285" y="199.9">6</text>
</g>
<g font-size="1.8" fill="#0000c2">
<text x="69.9" y="22.7">gain</text>
<text x="75.1" y="22.7">101,</text>
<text x="80.5" y="22.7">low-pass</text>
<text x="90.8" y="22.7">3.4</text>
<text x="95" y="22.7">Hz</text>
<text x="201.9" y="25.6">Rev</text>
<text x="201.9" y="29.7">Removed:</text>
<text x="206.4" y="25.6">C (24</text>
<text x="212.1" y="29.7">heater</text>
<text x="213.3" y="25.6">Oct</text>
<text x="217.6" y="25.6">2026):</text>
<text x="219.3" y="29.7">switch</text>
<text x="225.1" y="25.6">heartbeat</text>
<text x="226.4" y="29.7">(Q1,</text>
<text x="231.5" y="29.7">R8-R12,</text>
<text x="235.3" y="25.6">only</text>
<text x="241" y="29.7">C6,</text>
<text x="245.3" y="29.7">J2</text>
<text x="248.6" y="29.7">XT30,</text>
<text x="255" y="29.7">J3),</text>
<text x="201.9" y="31.7">thermistors</text>
<text x="201.9" y="33.8">R13,</text>
<text x="201.9" y="35.8">Box</text>
<text x="206.5" y="35.8">heating</text>
<text x="207.4" y="33.8">R18,</text>
<text x="212.9" y="33.8">RV2,</text>
<text x="213.9" y="31.7">+</text>
<text x="214.7" y="35.8">is</text>
<text x="216.6" y="31.7">overheat</text>
<text x="217.5" y="35.8">handled</text>
<text x="218.2" y="33.8">C7-C9,</text>
<text x="225.9" y="31.7">cutoff</text>
<text x="226.2" y="35.8">by</text>
<text x="226.5" y="33.8">J4)</text>
<text x="229.5" y="35.8">the</text>
<text x="230.7" y="33.8">and</text>
<text x="232.6" y="31.7">(U5</text>
<text x="233.6" y="35.8">other</text>
<text x="235.3" y="33.8">the</text>
<text x="237.2" y="31.7">LM393,</text>
<text x="239.5" y="33.8">GNDPWR net</text>
<text x="239.7" y="35.8">experiment.</text>
<text x="245.1" y="31.7">TH1,</text>
<text x="250.3" y="31.7">TH2,</text>
<text x="252.6" y="33.8">tie</text>
<text x="256.2" y="33.8">(NT1).</text>
<text x="201.9" y="39.9">Board</text>
<text x="201.9" y="42">Signals</text>
<text x="208.6" y="39.9">now</text>
<text x="210.1" y="42">to</text>
<text x="213.1" y="42">FC:</text>
<text x="213.4" y="39.9">needs</text>
<text x="217.2" y="42">PB0</text>
<text x="220.1" y="39.9">only</text>
<text x="222.2" y="42">=</text>
<text x="224.9" y="42">HB_ADC,</text>
<text x="225.2" y="39.9">+5V,</text>
<text x="230.8" y="39.9">+3V3,</text>
<text x="233.9" y="42">PD12/PD13</text>
<text x="237.7" y="39.9">GND from</text>
<text x="248.2" y="39.9">the</text>
<text x="249" y="42">I2C4.</text>
<text x="252.4" y="39.9">FC.</text>
<text x="160.9" y="47.8">buffer</text>
<text x="172.6" y="47.8">1.65V</text>
<text x="201.9" y="46.1">Bring-up:</text>
<text x="201.9" y="48.1">1.</text>
<text x="201.9" y="50.1">2.</text>
<text x="201.9" y="52.2">3.</text>
<text x="204.9" y="48.1">Power</text>
<text x="204.9" y="50.1">Finger</text>
<text x="204.9" y="52.2">Turn</text>
<text x="210.1" y="52.2">RV3</text>
<text x="211.7" y="48.1">it:</text>
<text x="212" y="50.1">on</text>
<text x="214.8" y="48.1">U2</text>
<text x="214.9" y="52.2">so</text>
<text x="215.4" y="50.1">TCRT5000:</text>
<text x="218.2" y="52.2">SENSE sits</text>
<text x="218.5" y="48.1">pin</text>
<text x="222.6" y="48.1">7</text>
<text x="225" y="48.1">(VREF)</text>
<text x="226.5" y="50.1">~1</text>
<text x="229.8" y="50.1">Hz</text>
<text x="230" y="52.2">near</text>
<text x="233.3" y="50.1">wave</text>
<text x="235.2" y="48.1">1.65</text>
<text x="237.7" y="52.2">V DC</text>
<text x="239" y="50.1">on</text>
<text x="242.5" y="50.1">HB_ADC</text>
<text x="201.9" y="54.2">4.</text>
<text x="204.9" y="54.2">I2C</text>
<text x="209.2" y="54.2">scan:</text>
<text x="215.4" y="54.2">0x40,</text>
<text x="221.8" y="54.2">0x76,</text>
<text x="228.2" y="54.2">0x57</text>
<text x="50" y="72.5">high-pass</text>
<text x="51.2" y="74.5">0.16</text>
<text x="56.6" y="74.5">Hz</text>
<text x="135.5" y="74.2">MCP6002:</text>
<text x="135.9" y="76.2">A</text>
<text x="138.5" y="76.2">=</text>
<text x="141.5" y="76.2">amp</text>
<text x="132.6" y="80.3">C</text>
<text x="135" y="78.2">B</text>
<text x="135.4" y="80.3">=</text>
<text x="137.8" y="78.2">=</text>
<text x="138.4" y="80.3">power</text>
<text x="140.8" y="78.2">buffer</text>
<text x="145.4" y="80.3">pins</text>
<text x="24.6" y="118.5">power</text>
<text x="31.3" y="118.5">from</text>
<text x="36.8" y="118.5">fc</text>
<text x="45.8" y="118.5">bulk</text>
<text x="51" y="118.5">on</text>
<text x="54.4" y="118.5">3.3V</text>
<text x="111.5" y="119">to</text>
<text x="114.6" y="119">flight</text>
<text x="120.7" y="119">controller</text>
<text x="121.9" y="114.5">J6.2</text>
<text x="127.1" y="114.5">(PB1)</text>
<text x="133.7" y="114.5">and</text>
<text x="138.3" y="114.5">J6.3</text>
<text x="143.2" y="119">BMP280</text>
<text x="143.5" y="114.5">(PC6)</text>
<text x="150.1" y="114.5">unused</text>
<text x="158" y="114.5">in</text>
<text x="160.9" y="114.5">rev</text>
<text x="54.6" y="157.6">SHT21</text>
<text x="84.4" y="157.3">TCRT5000</text>
<text x="94.9" y="157.3">cable</text>
<text x="123" y="157.3">MAX30100</text>
<text x="119.8" y="196.7">All</text>
<text x="123.9" y="196.7">the</text>
<text x="128.6" y="196.7">math</text>
<text x="134.9" y="196.7">is</text>
<text x="138.2" y="196.7">in</text>
<text x="141.7" y="196.7">docs/SnailPulse_Math.md</text>
<text x="167.9" y="196.7">on</text>
<text x="171.9" y="196.7">the</text>
</g>
<g font-size="1.8" fill="#006464">
<text x="133.2" y="22.5">+3V3</text>
<text x="81.3" y="28.8">470n</text>
<text x="82.5" y="26.3">C2</text>
<text x="163.1" y="28.8">U2B</text>
<text x="138.4" y="32.6">R6</text>
<text x="138.4" y="35.2">10k</text>
<text x="158.6" y="31.3">MCP6002-xP</text>
<text x="20.8" y="40.2">+5V</text>
<text x="39.3" y="40.2">+3V3</text>
<text x="81.4" y="41.5">100k</text>
<text x="81.9" y="39">R17</text>
<text x="160.1" y="41.5">+</text>
<text x="61.6" y="46.6">R16</text>
<text x="138.4" y="47.9">R7</text>
<text x="152.4" y="47">C4</text>
<text x="16.5" y="52.9">220</text>
<text x="17.6" y="50.4">R1</text>
<text x="31.6" y="51.7">U1</text>
<text x="62.3" y="49.1">1k</text>
<text x="138.4" y="50.4">10k</text>
<text x="152.4" y="49.5">10u</text>
<text x="28.3" y="54.2">TCRT5000</text>
<text x="52.7" y="59.3">C11</text>
<text x="102.8" y="54.2">R3</text>
<text x="102.9" y="56.7">1k</text>
<text x="173.9" y="54.2">+3V3</text>
<text x="53.3" y="61.8">1u</text>
<text x="80.1" y="63.1">+</text>
<text x="83.2" y="65.1">U2A</text>
<text x="156.5" y="65.6">MCP6002-xP</text>
<text x="35.6" y="72">RV3</text>
<text x="68.6" y="72">R15</text>
<text x="78.6" y="67.7">MCP6002-xP</text>
<text x="116.8" y="66.9">C3</text>
<text x="116.8" y="69.4">100n</text>
<text x="164.9" y="70.7">U2C</text>
<text x="177.4" y="69" transform="rotate(-90 177.4 69)">V+</text>
<text x="190.5" y="69.4">C5</text>
<text x="190.5" y="72">100n</text>
<text x="35.7" y="74.5">50k</text>
<text x="68.6" y="74.5">1M</text>
<text x="177.4" y="73.5" transform="rotate(-90 177.4 73.5)">V-</text>
<text x="148.5" y="89.8">+3V3</text>
<text x="31" y="93.6">+5V</text>
<text x="36.7" y="93.6">+3V3</text>
<text x="49.4" y="93.6">+3V3</text>
<text x="55.9" y="101.6">C10</text>
<text x="22.9" y="107">J5</text>
<text x="55.9" y="104.1">10u</text>
<text x="137.3" y="102.5">J8</text>
<text x="113.1" y="112.6">J6</text>
<text x="58.3" y="129.1">+3V3</text>
<text x="126.9" y="130.4">+3V3</text>
<text x="81.4" y="140.6">J1</text>
<text x="101.6" y="143.1">+3V3</text>
<text x="115.7" y="140.6">J9</text>
<text x="50.9" y="149.5">J7</text>
</g>
<g font-size="1.8" fill="#a90000">
<text x="158" y="35.3">6</text>
<text x="158" y="40.4">5</text>
<text x="170.7" y="37.8">7</text>
<text x="26" y="56.9">1</text>
<text x="38.7" y="56.9">3</text>
<text x="78" y="56.9">2</text>
<text x="90.7" y="59.4">1</text>
<text x="26" y="62">2</text>
<text x="38.7" y="62">4</text>
<text x="78" y="62">3</text>
<text x="176.3" y="64.8" transform="rotate(-90 176.3 64.8)">8</text>
<text x="41.7" y="69.9" transform="rotate(-90 41.7 69.9)">1</text>
<text x="41.7" y="76.3" transform="rotate(-90 41.7 76.3)">3</text>
<text x="44.4" y="72.1">2</text>
<text x="176.3" y="76.3" transform="rotate(-90 176.3 76.3)">4</text>
<text x="26.6" y="97.5">1</text>
<text x="26.6" y="100.1">2</text>
<text x="116.8" y="97.5">1</text>
<text x="116.8" y="100.1">2</text>
<text x="144.7" y="96.3">1</text>
<text x="144.7" y="98.8">2</text>
<text x="144.7" y="101.3">3</text>
<text x="26.6" y="102.6">3</text>
<text x="116.8" y="102.6">3</text>
<text x="116.8" y="105.2">4</text>
<text x="116.8" y="107.7">5</text>
<text x="144.7" y="103.9">4</text>
<text x="144.7" y="106.4">5</text>
<text x="54.5" y="136.9">1</text>
<text x="88.8" y="136.9">1</text>
<text x="123.1" y="136.9">1</text>
<text x="54.5" y="139.4">2</text>
<text x="54.5" y="142">3</text>
<text x="88.8" y="139.4">2</text>
<text x="88.8" y="142">3</text>
<text x="123.1" y="139.4">2</text>
<text x="123.1" y="142">3</text>
<text x="54.5" y="144.5">4</text>
<text x="88.8" y="144.5">4</text>
<text x="123.1" y="144.5">4</text>
</g>
<g font-size="1.8" fill="#0f0f0f">
<text x="181.6" y="37.7">VREF</text>
<text x="54.6" y="51.6">VREF</text>
<text x="16.5" y="56.8">LED_A</text>
<text x="115.8" y="59.3">HB_ADC</text>
<text x="44.5" y="61.9">SENSE</text>
<text x="66.3" y="80.9">VREF</text>
<text x="120.9" y="97.4">HB_ADC</text>
<text x="155" y="101.3">SCL</text>
<text x="124.5" y="107.6">SDA</text>
<text x="124.6" y="105.1">SCL</text>
<text x="155" y="103.8">SDA</text>
<text x="93.4" y="136.8">LED_A</text>
<text x="63.6" y="141.9">SCL</text>
<text x="133.4" y="141.9">SCL</text>
<text x="63.5" y="144.4">SDA</text>
<text x="92.8" y="144.4">SENSE</text>
<text x="133.4" y="144.4">SDA</text>
</g>
<g font-size=".9" fill="#0000c2">
<text x="24.2" y="47.3">I_LED</text>
<text x="27.5" y="47.3">=</text>
<text x="29.1" y="47.3">(5</text>
<text x="35.5" y="47.3">V)/220</text>
<text x="25.7" y="48.3">þÿ&quot;H17</text>
<text x="29.4" y="48.3">mA</text>
<text x="32.4" y="48.3">(max</text>
<text x="35.6" y="48.3">60</text>
<text x="37.6" y="48.3">mA)</text>
<text x="70.4" y="50.3">LPF:</text>
<text x="70.6" y="49.3">G</text>
<text x="72" y="49.3">=</text>
<text x="73.2" y="50.3">f</text>
<text x="73.3" y="51.4">Pass</text>
<text x="73.6" y="49.3">1</text>
<text x="75.1" y="49.3">+</text>
<text x="76.4" y="51.4">band</text>
<text x="76.7" y="49.3">R17/R16</text>
<text x="79.5" y="51.4">0.16-3.4</text>
<text x="81.8" y="49.3">=</text>
<text x="83.4" y="49.3">1</text>
<text x="84.7" y="51.4">Hz</text>
<text x="84.8" y="49.3">+</text>
<text x="86.4" y="49.3">100k/1k</text>
<text x="86.7" y="51.4">þÿ&quot;H10-200</text>
<text x="87.2" y="50.3">=</text>
<text x="88.8" y="50.3">3.4</text>
<text x="91.1" y="50.3">Hz</text>
<text x="91.4" y="49.3">=</text>
<text x="92.9" y="51.4">bpm</text>
<text x="93" y="49.3">101</text>
<text x="93.1" y="50.3">(203</text>
<text x="95.6" y="49.3">(40</text>
<text x="25.7" y="68.1">R_RV3</text>
<text x="28.9" y="67.1">V_E</text>
<text x="30.2" y="68.1">þÿ!’ tune</text>
<text x="31.4" y="67.1">=</text>
<text x="33" y="67.1">I_photo</text>
<text x="34.7" y="68.1">to</text>
<text x="38.7" y="68.1">V</text>
<text x="143.5" y="142.3">SHT21</text>
<text x="144.4" y="143.3">Load:</text>
<text x="147.3" y="142.3">0x40</text>
<text x="147.8" y="143.3">+5V</text>
<text x="153.3" y="143.3">mA</text>
<text x="156.3" y="142.3">0x76</text>
<text x="160.2" y="143.3">&lt;25</text>
<text x="148.8" y="144.3">(limits</text>
<text x="152.7" y="144.3">3</text>
<text x="154.1" y="144.3">A</text>
<text x="155.5" y="144.3">/</text>
<text x="157" y="144.3">3</text>
</g>
</svg>
